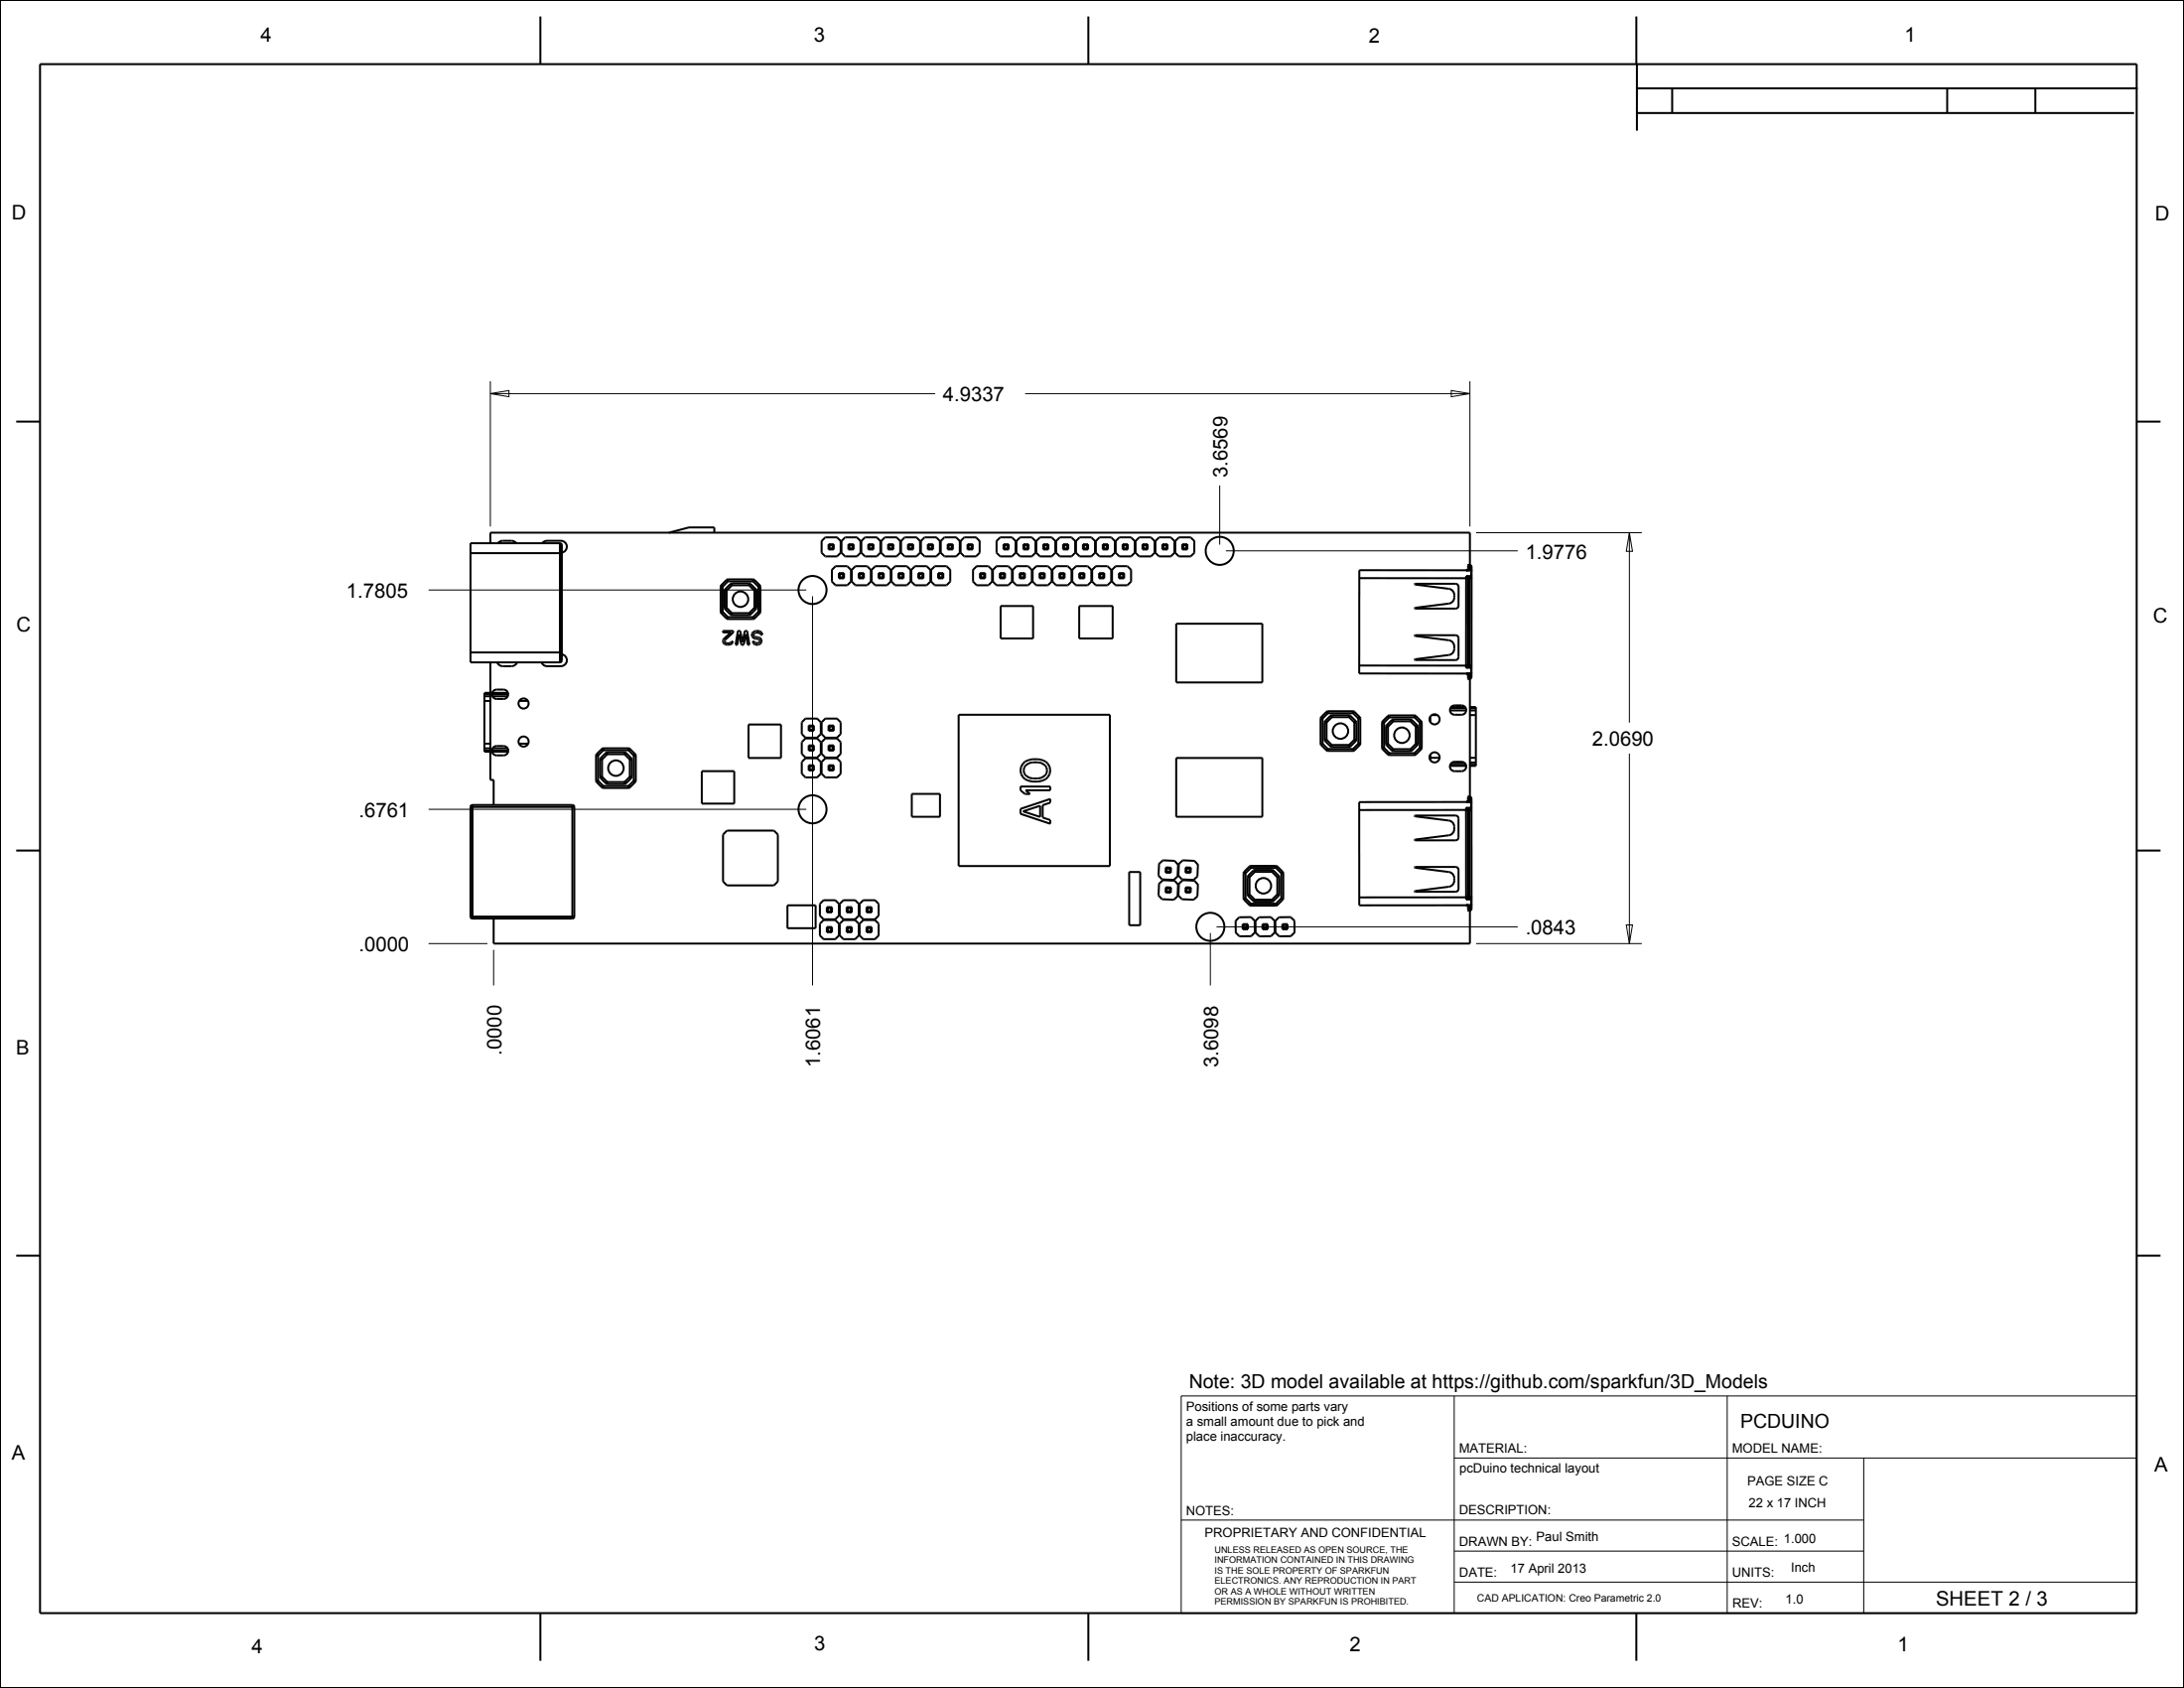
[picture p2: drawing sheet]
<svg xmlns="http://www.w3.org/2000/svg" width="559mm" height="432mm" viewBox="0 0 559 432" stroke-linecap="round" stroke-linejoin="round" font-family="sans-serif">
<g fill="none" stroke="#000" stroke-width=".51">
<path d="M0 0h558.8v431.8h-558.8zM10.2 16.4h536.5v396.2h-536.5zM138.3 4.2v12.2M278.5 4.2v12.2M418.7 4.2v12.2M418.8 16.3v17.1M418.8 28.9h127.2M418.8 22.6h128.1M427.8 22.6v6.3M498.2 22.6v6.3M520.8 22.6v6.3M4.1 107.8h6.1"/>
<path d="M546.7 107.8h6.1M125.5 139v-2.7h250.6v8.2M127.4 139l.5-.5 .7-.2 2.6 .1 .9 .6M138.7 139l.9-.6 3.9-.1a1.52 1.52 0 0 1 1.5 1.4 1.52 1.52 0 0 1-1.2 1.7M143.3 139l.4 .4v29.6l-.4 .4M143.3 139h-22.9v30.4h22.9M143.3 139v30.4M171.2 136.3l5.1-1.4h6.5v1.4M210.2 138.4l1-.9h3l.9 .9M210.2 138.4h.1M210.3 138.4v3M212 139.2v1.4"/>
<path d="M212 139.2l.3 .3M212 139.2h1.3M212.3 139.5v.8M212.3 139.5h.8M213.1 139.5v.8M213.3 139.2l-.2 .3M213.3 139.2v1.4M215.1 138.4v3M215.1 138.4h.1M215.3 138.4l1-.9h2.9l1 .9M215.3 138.4h.1M215.3 138.4v3"/>
<path d="M217.1 139.2v1.4M217.1 139.2l.2 .3M217.1 139.2h1.3M217.3 139.5v.8M217.3 139.5h.8M218.1 139.5v.8M218.4 139.2l-.3 .3M218.4 139.2v1.4M220.1 138.4v3M220.2 138.4h.1M220.4 138.4l1-.9h2.9l1 .9M220.4 138.4h.1"/>
<path d="M220.4 138.4v3M222.2 139.2v1.4M222.2 139.2l.2 .3M222.2 139.2h1.3M222.4 139.5v.8M222.4 139.5h.8M223.2 139.5v.8M223.5 139.2l-.3 .3M223.5 139.2v1.4M225.2 138.4v3M225.2 138.4h.1M225.5 138.4l.9-.9h3l.9 .9"/>
<path d="M225.5 138.4h.1M225.5 138.4v3M227.2 139.2v1.4M227.2 139.2l.3 .3M227.2 139.2h1.4M227.5 139.5v.8M227.5 139.5h.8M228.3 139.5v.8M228.6 139.2l-.3 .3M228.6 139.2v1.4M230.3 138.4v3M230.3 138.4h.1"/>
<path d="M230.5 138.4l1-.9h3l.9 .9M230.5 138.4h.1M230.6 138.4v3M232.3 139.2v1.4M232.3 139.2l.3 .3M232.3 139.2h1.3M232.6 139.5v.8M232.6 139.5h.8M233.4 139.5v.8M233.6 139.2l-.2 .3M233.6 139.2v1.4M235.4 138.4v3"/>
<path d="M235.4 138.4h.1M235.6 138.4l1-.9h3l.9 .9M235.6 138.4h.1M235.7 138.4v3M237.4 139.2v1.4M237.4 139.2l.3 .3M237.4 139.2h1.3M237.7 139.5v.8M237.7 139.5h.8M238.5 139.5v.8M238.7 139.2l-.2 .3M238.7 139.2v1.4"/>
<path d="M240.5 138.4v3M240.5 138.4h.1M240.7 138.4l1-.9h2.9l1 .9M240.7 138.4h.1M240.7 138.4v3M242.5 139.2v1.4M242.5 139.2l.2 .3M242.5 139.2h1.3M242.7 139.5v.8M242.7 139.5h.8M243.5 139.5v.8M243.8 139.2l-.3 .3"/>
<path d="M243.8 139.2v1.4M245.5 138.4v3M245.6 138.4h.1M245.8 138.4l1-.9h2.9l1 .9M245.8 138.4h.1M245.8 138.4v3M247.6 139.2v1.4M247.6 139.2l.2 .3M247.6 139.2h1.3M247.8 139.5v.8M247.8 139.5h.8M248.6 139.5v.8"/>
<path d="M248.9 139.2l-.3 .3M248.9 139.2v1.4M250.6 138.4v3M250.6 138.4h.1M256.8 139.2v1.4M256.8 139.2l.2 .3M256.8 139.2h1.3M257 139.5v.8M257 139.5h.8M257.8 139.5v.8M258.1 139.2l-.3 .3M258.1 139.2v1.4"/>
<path d="M259.8 138.4v3M259.9 138.4h.1M259.9 138.4l-1-.9h-3l-.9 .9v3l.9 .9h3l1-.9M261.8 139.2v1.4M261.8 139.2l.3 .3M261.8 139.2h1.4M262.1 139.5v.8M262.1 139.5h.8M262.9 139.5v.8M263.2 139.2l-.3 .3M263.2 139.2v1.4M264.9 138.4v3"/>
<path d="M264.9 138.4h.1M264.9 138.4l-.9-.9h-3l-.9 .9v3l.9 .9h3l.9-.9M266.9 139.2v1.4M266.9 139.2l.3 .3M266.9 139.2h1.3M267.2 139.5v.8M267.2 139.5h.8M268 139.5v.8M268.2 139.2l-.2 .3M268.2 139.2v1.4M270 138.4v3M270 138.4h.1"/>
<path d="M270 138.4l-1-.9h-2.9l-1 .9v3l1 .9h3l.9-.9M272 139.2v1.4M272 139.2h1.3M272 139.2l.3 .3M272.3 139.5v.8M272.3 139.5h.8M273.1 139.5v.8M273.3 139.2l-.2 .3M273.3 139.2v1.4M275.1 138.4v3M275.1 138.4h.1M275.1 138.4l-1-.9h-2.9l-1 .9v3l1 .9h3l.9-.9"/>
<path d="M277.1 139.2v1.4M277.1 139.2h1.3M277.1 139.2l.2 .3M277.3 139.5v.8M277.3 139.5h.8M278.1 139.5v.8M278.4 139.2l-.3 .3M278.4 139.2v1.4M280.1 138.4v3M280.2 138.4h.1M280.2 138.4l-1-.9h-3l-.9 .9v3l.9 .9h3l1-.9M282.2 139.2v1.4"/>
<path d="M282.2 139.2h1.3M282.2 139.2l.2 .3M282.4 139.5v.8M282.4 139.5h.8M283.2 139.5v.8M283.5 139.2l-.3 .3M283.5 139.2v1.4M285.2 138.4v3M285.3 138.4h.1M285.3 138.4l-1-.9h-3l-.9 .9v3l.9 .9h3l1-.9M287.2 139.2v1.4M287.2 139.2h1.4"/>
<path d="M287.2 139.2l.3 .3M287.5 139.5v.8M287.5 139.5h.8M288.3 139.5v.8M288.6 139.2l-.3 .3M288.6 139.2v1.4M290.3 138.4v3M290.3 138.4h.1M290.3 138.4l-.9-.9h-3l-.9 .9v3l.9 .9h3l.9-.9M292.3 139.2v1.4M292.3 139.2h1.3M292.3 139.2l.3 .3"/>
<path d="M292.6 139.5v.8M292.6 139.5h.8M293.4 139.5v.8M293.6 139.2l-.2 .3M293.6 139.2v1.4M295.4 138.4v3M295.4 138.4h.1M295.4 138.4l-1-.9h-2.9l-1 .9v3l1 .9h3l.9-.9M297.4 139.2v1.4M297.4 139.2h1.3M297.4 139.2l.3 .3M297.7 139.5v.8"/>
<path d="M297.7 139.5h.8M298.5 139.5v.8M298.7 139.2l-.2 .3M298.7 139.2v1.4M300.5 138.4v3M300.5 138.4h.1M300.5 138.4l-1-.9h-2.9l-1 .9v3l1 .9h3l.9-.9M302.5 139.2v1.4M302.5 139.2h1.3M302.5 139.2l.2 .3M302.7 139.5v.8M302.7 139.5h.8"/>
<path d="M303.5 139.5v.8M303.8 139.2l-.3 .3M303.8 139.2v1.4M305.5 138.4v3M305.6 138.4h.1M305.6 138.4l-1-.9h-3l-.9 .9v3l.9 .9h3l1-.9M120.4 141.5h23.3M184.4 156.5l.1 .4M184.4 150.1v6.4M184.4 156.5h.5M184.4 150.1h.5M184.5 149.7l-.1 .4"/>
<path d="M184.5 156.9l1.4 1.3M184.5 149.7l.4 .4M184.9 150.1v6.4M184.9 156.5l-.4 .4M184.9 156.5l1.3 1.4M185.4 155.5l.2 .3M185.4 151.1v4.4M185.4 155.5h.5M185.4 151.1h.5M185.6 150.7l-.2 .4M185.6 155.8l1.3 1.4M185.6 150.7l.3 .4"/>
<path d="M185.9 158.2l.3 .2M185.9 148.4l-1.4 1.3M185.9 148.4l.3 .3M185.9 155.5l-.3 .3M185.9 151.1v4.4M185.9 155.5l1.4 1.3M186.2 148.2l-.3 .2M186.2 148.7l-1.3 1.4M186.2 157.9l-.3 .3M186.2 148.2v.5M186.2 157.9v.5M186.2 158.4h6.5"/>
<path d="M186.2 157.9h6.5M186.2 148.7h6.5M186.2 148.2h6.5M186.9 157.2l.4 .1M186.9 149.4l-1.3 1.3M186.9 149.4l.4 .3M187.3 149.2l-.4 .2M187.3 149.7l-1.4 1.4M187.3 156.8l-.4 .4M187.3 149.2v.5M187.3 156.8v.5M187.3 157.3h4.4"/>
<path d="M187.3 156.8h4.4M187.3 149.7h4.4M187.3 149.2h4.4M191.7 149.2l.3 .2M191.7 149.2v.5M191.7 156.8v.5M191.7 156.8l.3 .4M191.7 149.7l1.3 1.4M192 157.2l-.3 .1M192 149.4l-.3 .3M192 149.4l1.4 1.3M192.7 148.2l.3 .2"/>
<path d="M192.7 148.2v.5M192.7 157.9v.5M192.7 157.9l.3 .3M192.7 148.7l1.3 1.4M193 151.1v4.4M193 155.5l-1.3 1.3M193 155.5l.4 .3M193 155.5h.5M193 151.1h.5M193 158.2l-.3 .2M193 148.4l-.3 .3M193 148.4l1.4 1.3"/>
<path d="M193.4 150.7l.1 .4M193.4 150.7l-.4 .4M193.4 155.8l-1.4 1.4M193.5 155.5l-.1 .3M193.5 151.1v4.4M194 150.1v6.4M194 156.5l-1.3 1.4M194 156.5l.4 .4M194 156.5h.5M194 150.1h.5M194.4 149.7l.1 .4M194.4 149.7l-.4 .4"/>
<path d="M194.4 156.9l-1.4 1.3M194.5 156.5l-.1 .4M194.5 150.1v6.4M210.2 141.4l1 .9h3l.9-.9M210.2 141.4h.1M212 140.6h1.3M212.3 140.3l-.3 .3M212.3 140.3h.8M212.9 148.8l.9 .9h3l.9-.9M212.9 145.8v3M212.9 145.8l.9-1h3l.9 1M212.9 148.8h.1"/>
<path d="M212.9 145.8h.1M212.9 145.7v.1M213.1 140.3l.2 .3M214.6 146.6v1.3M214.6 146.6l.3 .3M214.6 147.9h1.4M214.6 146.6h1.4M214.9 147.7l-.3 .2M214.9 146.9v.8M214.9 147.7h.8M214.9 146.9h.8M215.1 141.4h.1"/>
<path d="M215.3 141.4l1 .9h2.9l1-.9M215.3 141.4h.1M215.7 146.9v.8M215.7 147.7l.3 .2M216 146.6l-.3 .3M216 146.6v1.3M217.1 140.6h1.3M217.3 140.3l-.2 .3M217.3 140.3h.8M217.7 145.7v.1M217.7 148.8h.1M217.7 145.8h.1"/>
<path d="M217.7 145.8v3M217.9 148.8l1 .9h3l.9-.9M217.9 145.8l.1 3M217.9 145.8l1-1h3l.9 1M217.9 148.8h.1M217.9 145.8h.1M218 145.7l-.1 .1M218.1 140.3l.3 .3M219.7 146.6v1.3M219.7 146.6l.3 .3M219.7 147.9h1.3M219.7 146.6h1.3"/>
<path d="M220 147.7l-.3 .2M220 146.9v.8M220 147.7h.8M220 146.9h.8M220.2 141.4h.1M220.4 141.4l1 .9h2.9l1-.9M220.4 141.4h.1M220.8 146.9v.8M220.8 147.7l.2 .2M221 146.6l-.2 .3M221 146.6v1.3M222.2 140.6h1.3"/>
<path d="M222.4 140.3l-.2 .3M222.4 140.3h.8M222.8 145.7v.1M222.8 148.8h.1M222.8 145.8h.1M222.8 145.8v3M223 148.8l1 .9h2.9l1-.9M223 145.8v3M223 145.8l1-1h2.9l1 1M223 148.8h.1M223 145.8h.1M223 145.7v.1"/>
<path d="M223.2 140.3l.3 .3M224.8 146.6v1.3M224.8 146.6l.2 .3M224.8 147.9h1.3M224.8 146.6h1.3M225 147.7l-.2 .2M225 146.9v.8M225 147.7h.9M225 146.9h.9M225.2 141.4h.1M225.5 141.4l.9 .9h3l.9-.9M225.5 141.4h.1"/>
<path d="M225.9 146.9v.8M225.9 147.7l.2 .2M226.1 146.6l-.2 .3M226.1 146.6v1.3M227.2 140.6h1.4M227.5 140.3l-.3 .3M227.5 140.3h.8M227.9 145.7v.1M227.9 148.8h.1M227.9 145.8h.1M227.9 145.8v3M228.1 148.8l1 .9h2.9l1-.9"/>
<path d="M228.1 145.8v3M228.1 145.8l1-1h2.9l1 1M228.1 148.8h.1M228.1 145.8h.1M228.1 145.7v.1M228.3 140.3l.3 .3M229.9 146.6v1.3M229.9 146.6l.2 .3M229.9 147.9h1.3M229.9 146.6h1.3M230.1 147.7l-.2 .2M230.1 146.9v.8"/>
<path d="M230.1 147.7h.8M230.1 146.9h.8M230.3 141.4h.1M230.5 141.4l1 .9h3l.9-.9M230.5 141.4h.1M230.9 146.9v.8M230.9 147.7l.3 .2M231.2 146.6l-.3 .3M231.2 146.6v1.3M232.3 140.6h1.3M232.6 140.3l-.3 .3M232.6 140.3h.8"/>
<path d="M232.9 145.7l.1 .1M233 148.8h.1M233 145.8h.1M233 145.8l-.1 3M233.2 148.8l1 .9h2.9l.9-.9M233.2 145.8v3M233.2 145.8l1-1h2.9l.9 1M233.2 148.8h.1M233.2 145.8h.1M233.2 145.7v.1M233.4 140.3l.2 .3M235 146.6v1.3"/>
<path d="M235 146.6l.2 .3M235 147.9h1.3M235 146.6h1.3M235.2 147.7l-.2 .2M235.2 146.9v.8M235.2 147.7h.8M235.2 146.9h.8M235.4 141.4h.1M235.6 141.4l1 .9h3l.9-.9M235.6 141.4h.1M236 146.9v.8M236 147.7l.3 .2"/>
<path d="M236.3 146.6l-.3 .3M236.3 146.6v1.3M237.4 140.6h1.3M237.7 140.3l-.3 .3M237.7 140.3h.8M238 145.7v.1M238 148.8h.1M238 145.8h.1M238 145.8v3M238.3 148.8l.9 .9h3l.9-.9M238.3 145.8v3M238.3 145.8l.9-1h3l.9 1"/>
<path d="M238.3 148.8h.1M238.3 145.8h.1M238.3 145.7v.1M238.5 140.3l.2 .3M240 146.6v1.3M240 146.6l.3 .3M240 147.9h1.4M240 146.6h1.4M240.3 147.7l-.3 .2M240.3 146.9v.8M240.3 147.7h.8M240.3 146.9h.8"/>
<path d="M240.5 141.4h.1M240.7 141.4l1 .9h2.9l1-.9M240.7 141.4h.1M241.1 146.9v.8M241.1 147.7l.3 .2M241.4 146.6l-.3 .3M241.4 146.6v1.3M242.5 140.6h1.3M242.7 140.3l-.2 .3M242.7 140.3h.8M243.1 145.7v.1M243.1 148.8h.1"/>
<path d="M243.1 145.8h.1M243.1 145.8v3M243.5 140.3l.3 .3M245.6 141.4h.1M245.8 141.4l1 .9h2.9l1-.9M245.8 141.4h.1M247.6 140.6h1.3M247.8 140.3l-.2 .3M247.8 140.3h.8M248.6 140.3l.3 .3M249 148.8l.9 .9h3l.9-.9M249 145.8v3"/>
<path d="M249 145.8l.9-1h3l.9 1M249 148.8h.1M249 145.8h.1M249 145.7v.1M250.6 141.4h.1M250.7 146.6v1.3M250.7 146.6l.3 .3M250.7 147.9h1.4M250.7 146.6h1.4M251 147.7l-.3 .2M251 146.9v.8M251 147.7h.8"/>
<path d="M251 146.9h.8M251.8 146.9v.8M251.8 147.7l.3 .2M252.1 146.6l-.3 .3M252.1 146.6v1.3M253.8 145.7v.1M253.8 148.8h.1M253.8 145.8h.1M253.8 145.8v3M254 148.8l1 .9h3l.9-.9M254 145.8l.1 3M254 145.8l1-1h3l.9 1"/>
<path d="M254 148.8h.1M254 145.8h.1M254.1 145.7l-.1 .1M255.8 146.6v1.3M255.8 146.6l.3 .3M255.8 147.9h1.3M255.8 146.6h1.3M256 155h8.3v8.3h-8.3zM256.1 147.7l-.3 .2M256.1 146.9v.8M256.1 147.7h.8M256.1 146.9h.8"/>
<path d="M256.8 140.6h1.3M256.9 146.9v.8M256.9 147.7l.2 .2M257 140.3l-.2 .3M257 140.3h.8M257.1 146.6l-.2 .3M257.1 146.6v1.3M257.8 140.3l.3 .3M258.9 145.7v.1M258.9 148.8h.1M258.9 145.8h.1M258.9 145.8v3"/>
<path d="M259.1 148.8l1 .9h3l.9-.9M259.1 145.8l.1 3M259.1 145.8l1-1h3l.9 1M259.1 148.8h.1M259.1 145.8h.1M259.2 145.7l-.1 .1M259.9 141.4h.1M260.9 146.6v1.3M260.9 146.6l.3 .3M260.9 147.9h1.3M260.9 146.6h1.3M261.2 147.7l-.3 .2"/>
<path d="M261.2 146.9v.8M261.2 147.7h.8M261.2 146.9h.8M261.8 140.6h1.4M262 146.9v.8M262 147.7l.2 .2M262.1 140.3l-.3 .3M262.1 140.3h.8M262.2 146.6l-.2 .3M262.2 146.6v1.3M262.9 140.3l.3 .3M264 145.7v.1"/>
<path d="M264 148.8h.1M264 145.8h.1M264 145.8v3M264.2 145.8v3M264.2 148.8l1 .9h2.9l1-.9M264.2 145.8l1-1h2.9l1 1M264.2 148.8h.1M264.2 145.8h.1M264.2 145.7v.1M264.9 141.4h.1M266 146.6v1.3M266 147.9h1.3"/>
<path d="M266 146.6h1.3M266 146.6l.2 .3M266.2 147.7l-.2 .2M266.2 146.9v.8M266.2 147.7h.8M266.2 146.9h.8M266.9 140.6h1.3M267 146.9v.8M267 147.7l.3 .2M267.2 140.3l-.3 .3M267.2 140.3h.8M267.3 146.6l-.3 .3"/>
<path d="M267.3 146.6v1.3M268 140.3l.2 .3M269 145.7l.1 .1M269.1 148.8h.1M269.1 145.8h.1M269.1 145.8l-.1 3M269.3 148.8l1 .9h2.9l1-.9M269.3 145.8v3M269.3 145.8l1-1h2.9l1 1M269.3 148.8h.1M269.3 145.8h.1M269.3 145.7v.1"/>
<path d="M270 141.4h.1M271.1 146.6v1.3M271.1 147.9h1.3M271.1 146.6h1.3M271.1 146.6l.2 .3M271.3 147.7l-.2 .2M271.3 146.9v.8M271.3 147.7h.8M271.3 146.9h.8M272 140.6h1.3M272.1 146.9v.8M272.1 147.7l.3 .2"/>
<path d="M272.3 140.3l-.3 .3M272.3 140.3h.8M272.4 146.6l-.3 .3M272.4 146.6v1.3M273.1 140.3l.2 .3M274.1 145.7l.1 .1M274.1 148.8h.1M274.1 145.8h.1M274.2 145.8l-.1 3M274.4 148.8l.9 .9h3l.9-.9M274.4 145.8v3M274.4 145.8l.9-1h3l.9 1"/>
<path d="M274.4 148.8h.1M274.4 145.8h.1M274.4 145.7v.1M275.1 141.4h.1M276.1 155h8.6v8.3h-8.6zM276.1 146.6v1.3M276.1 147.9h1.4M276.1 146.6h1.4M276.1 146.6l.3 .3M276.4 147.7l-.3 .2M276.4 146.9v.8M276.4 147.7h.8"/>
<path d="M276.4 146.9h.8M277.1 140.6h1.3M277.2 146.9v.8M277.2 147.7l.3 .2M277.3 140.3l-.2 .3M277.3 140.3h.8M277.5 146.6l-.3 .3M277.5 146.6v1.3M278.1 140.3l.3 .3M279.2 145.7v.1M279.2 148.8h.1M279.2 145.8h.1"/>
<path d="M279.2 145.8v3M279.4 148.8l1 .9h3l.9-.9M279.4 145.8l.1 3M279.4 145.8l1-1h3l.9 1M279.4 148.8h.1M279.4 145.8h.1M279.5 145.7l-.1 .1M280.2 141.4h.1M281.2 146.6v1.3M281.2 147.9h1.3M281.2 146.6h1.3M281.2 146.6l.3 .3"/>
<path d="M281.5 147.7l-.3 .2M281.5 146.9v.8M281.5 147.7h.8M281.5 146.9h.8M282.2 140.6h1.3M282.3 146.9v.8M282.3 147.7l.2 .2M282.4 140.3l-.2 .3M282.4 140.3h.8M282.5 146.6l-.2 .3M282.5 146.6v1.3M283.2 140.3l.3 .3"/>
<path d="M284.3 145.7v.1M284.3 148.8h.1M284.3 145.8h.1M284.3 145.8v3M284.5 148.8l1 .9h3l.9-.9M284.5 145.8l.1 3M284.5 145.8l1-1h3l.9 1M284.5 148.8h.1M284.5 145.8h.1M284.6 145.7l-.1 .1M285.3 141.4h.1M286.3 146.6v1.3"/>
<path d="M286.3 147.9h1.3M286.3 146.6h1.3M286.3 146.6l.3 .3M286.6 147.7l-.3 .2M286.6 146.9v.8M286.6 147.7h.8M286.6 146.9h.8M287.2 140.6h1.4M287.4 146.9v.8M287.4 147.7l.2 .2M287.5 140.3l-.3 .3M287.5 140.3h.8"/>
<path d="M287.6 146.6l-.2 .3M287.6 146.6v1.3M288.3 140.3l.3 .3M289.4 145.7v.1M289.4 148.8h.1M289.4 145.8h.1M289.4 145.8v3M290.3 141.4h.1M292.3 140.6h1.3M292.6 140.3l-.3 .3M292.6 140.3h.8M293.4 140.3l.2 .3"/>
<path d="M295.4 141.4h.1M297.4 140.6h1.3M297.7 140.3l-.3 .3M297.7 140.3h.8M298.5 140.3l.2 .3M300.5 141.4h.1M300.9 159.6h22.1v15h-22.1zM302.5 140.6h1.3M302.7 140.3l-.2 .3M302.7 140.3h.8M303.5 140.3l.3 .3M305.6 141.4h.1"/>
<path d="M347.8 147.9h27.6M362 149.4h10.8l.4 .7v4.8a.76 .76 0 0 1-.8 .8l-10.4-.1 8.7-1.2a1.97 1.97 0 0 0 1.4-1.9 1.97 1.97 0 0 0-1.4-1.9l-8.6-1.1zM375.1 147.4l.5 .2M375.1 147.4h1.4M375.1 147.4l.3 .5M375.1 147.4v23.4M375.1 146l1.4 .1M375.1 145.9h-27.3v26.4h27.3M375.1 145.9v.1M375.4 147.9l.2 .4M375.6 148.3v.1M375.6 148.4h.1"/>
<path d="M375.6 148.4v21.4M375.6 145.4l-.2 .4-.3 .1M375.6 145.2h.9M375.6 144.6h.4M375.6 144.6v.8M375.6 147.6l-.2 .3M375.6 147.6l.5 .3M375.7 145.8l-.6 .2M375.7 148.4v21.4M376 147.9v.1M376 144.6h.1M376 148l-.3 .4"/>
<path d="M376 148v22.1M376 144.5l.4 .2 .1 .3M376 144.5l-.4 .1M376 144.5v.1M376.1 147.9l-.5 .5M376.1 147.9h.1M376.1 147.9l-.2 .1-.3 .4M376.1 147.9l.1 .1M376.1 147.9h.3M376.1 145.3l-.5 .1M376.1 145.3l-.4 .5M376.1 144.6l.3 .4"/>
<path d="M376.1 144.6v.7M376.2 148h-.2M376.2 144.5l-.1 .1M376.4 147.9l.1 .1h-.3M376.4 145h.1M376.4 145v2.9M376.5 145v28.2M120.4 166.9h23.3M123.9 179.3h1.6M123.9 178.1h1.6M123.9 177.5h1.6M125.5 177.2h-1.6v15.1h1.6"/>
<path d="M125.5 169.4v30.1h.8v6.4M125.9 177.5h4.1M125.9 177.2h4.1M126 178.1h3.9M127.2 169.4l.7 .8 .7 .2h2.7l.6-.4 .4-.6M132.8 179.3h2.3M143.7 167.4a1.52 1.52 0 0 1 1.3 1.6 1.52 1.52 0 0 1-1.5 1.4h-3.9l-.6-.4-.4-.6M185 161.4h2.6v.4l-2.2 2.2a1 1 0 0 0 1.8 .1h.3a1.37 1.37 0 0 1-1.3 .9 1.37 1.37 0 0 1-1.2-1l.2-.6 1.8-1.6h-2zM188.8 161.4h.6l.6 2.9 .6-2.9h.6l.6 3.5h-.5l-.4-2.7-.6 2.7h-.6l-.6-2.7-.4 2.7h-.5zM192.8 161.6l.3-.1a1.36 1.36 0 0 1 2 .9h-.5v-.2a1.04 1.04 0 0 0-1.8 .3 1.24 1.24 0 0 0 1.4 .6 1 1 0 0 1 .6 1.2 1 1 0 0 1-1.3 .6 1.07 1.07 0 0 1-.9-.8l1.3 .4a.53 .53 0 0 0 .5-.5 .53 .53 0 0 0-.5-.6 1.07 1.07 0 0 1-1.3-.4 1.07 1.07 0 0 1 .2-1.4zM347.8 170.2l27.6 .1M362 162.5l10.8 .1 .4 .7v4.8a.76 .76 0 0 1-.8 .7l-10.4-.1 8.7-1.1a1.97 1.97 0 0 0 1.4-1.9 1.97 1.97 0 0 0-1.4-1.9l-8.6-1.1z"/>
<path d="M375.1 172.3l.4 .1 .1 .4M375.1 172.2l.5 .1M375.1 172.2v.1M375.4 170.3l-.3 .5M375.4 170.3l.2 .3M375.6 169.8l-.2 .5M375.6 173.6l.4 .1M375.6 173.6h.4M375.6 173h.9M375.6 172.8l.5 .1M375.6 172.8v.8M375.6 169.8h.1"/>
<path d="M375.6 169.8l.1 .2 .4 .3M375.6 169.8l.4 .5M375.6 172.3l.5 .6M375.6 170.6l-.5 .2M375.7 169.8l.3 .3M376 173.6v.1M376 170.1l.2 .1M376 170.1v.1M376 170.3h.1M376.1 173.7v30.1M376.1 173.5l-.1 .1M376.1 173.5v.1"/>
<path d="M376.1 172.9v.6M376.1 170.3l-.5 .3M376.1 170.3h.3M376.1 170.3h.1M376.2 170.2h.3l-.1 .1M376.2 170.2l-.1 .1M376.4 173.2l-.3 .3M376.4 173.2h.1M376.4 170.3v2.9M376.5 173.2l-.1 .3-.4 .2M376.5 172.1l-1.4 .1M376.5 170.8h-1.4"/>
<path d="M123.9 192h1.6M123.9 191.4h1.6M123.9 190.2h1.6M125.9 192h4.1M125.9 192.3h4.1M126 191.4h3.9M132.8 190.2h2.3M152.5 199.7l.2 .4M152.5 193.3v6.4M152.5 199.7h.5M152.5 193.3h.5M152.7 192.9l-.2 .4"/>
<path d="M152.7 192.9l.3 .4M153 193.3v6.4M153 199.7l1.4 1.4M153 199.7l-.3 .4M153.5 198.7l.2 .4M153.5 194.3v4.4M153.5 198.7h.5M153.5 194.3h.5M153.7 193.9l-.2 .4M153.7 199.1l1.3 1.3M153.7 193.9l.3 .4M154 191.6l-1.3 1.3"/>
<path d="M154 191.6l.4 .3M154 194.3v4.4M154 198.7l1.4 1.3M154 198.7l-.3 .4M154.4 191.4l-.4 .2M154.4 191.4v.5M154.4 191.9l-1.4 1.4M154.4 191.9h6.4M154.4 191.4h6.4M155 192.6l.4 .3M155 192.6l-1.3 1.3M155.4 192.4l-.4 .2"/>
<path d="M155.4 192.4v.5M155.4 192.9l-1.4 1.4M155.4 192.9h4.4M155.4 192.4h4.4M159.8 192.4l.4 .2M159.8 192.4v.5M159.8 192.9l1.3 1.4M160.2 192.6l1.3 1.3M160.2 192.6l-.4 .3M160.8 191.4l.4 .2M160.8 191.4v.5M160.8 191.9l1.4 1.4"/>
<path d="M161.1 194.3v4.4M161.1 198.7l.4 .4M161.1 198.7l-1.3 1.3M161.1 198.7h.6M161.1 194.3h.6M161.2 191.6l1.3 1.3M161.2 191.6l-.4 .3M161.5 193.9l.2 .4M161.5 193.9l-.4 .4M161.5 199.1l-1.3 1.3M161.7 198.7l-.2 .4M161.7 194.3v4.4"/>
<path d="M162.2 193.3v6.4M162.2 199.7l.3 .4M162.2 199.7l-1.4 1.4M162.2 199.7h.5M162.2 193.3h.5M162.5 192.9l.2 .4M162.5 192.9l-.3 .4M162.7 199.7l-.2 .4M162.7 193.3v6.4M179.6 197.3h8.3v8.3h-8.3zM191.5 185.3h8.3v8.6h-8.3zM206.1 188.9h3"/>
<path d="M206.1 194h3M206.1 183.9h3M206.1 188.9l-1 1v2.9l1 1h3l.9-1v-3l-.9-.9M206.1 194l-1 1v2.9l1 1h3l.9-1v-3l-.9-.9M206.1 183.8l-1 1v3l1 .9h3l.9-.9v-3l-.9-1M206.1 183.8h.1M206.1 188.9h.1M206.1 194h.1M206.9 185.6v1.3M206.9 190.7v1.3M206.9 195.8v1.3M206.9 195.8l.3 .2"/>
<path d="M206.9 190.7l.3 .2M206.9 185.6l.3 .3M206.9 197.1h1.3M206.9 195.8h1.3M206.9 192h1.3M206.9 190.7h1.3M206.9 186.9h1.3M206.9 185.6h1.3M207.2 185.9v.8M207.2 190.9v.8M207.2 196v.8M207.2 186.7l-.3 .2"/>
<path d="M207.2 191.7l-.3 .3M207.2 196.8l-.3 .3M207.2 196.8h.8M207.2 196h.8M207.2 191.7h.8M207.2 190.9h.8M207.2 186.7h.8M207.2 185.9h.8M208 185.9v.8M208 190.9v.8M208 196v.8M208 196.8l.2 .3"/>
<path d="M208 191.7l.2 .3M208 186.7l.2 .2M208.2 185.6v1.3M208.2 190.7v1.3M208.2 195.8v1.3M208.2 185.6l-.2 .3M208.2 190.7l-.2 .2M208.2 195.8l-.2 .2M209.1 183.8h.1M209.1 188.9h.1M209.1 194h.1M211.1 188.9h3.1"/>
<path d="M211.1 194h3.1M211.1 183.9h3.1M211.2 188.9l-1 1v2.9l1 1h3l.9-1v-3l-.9-.9M211.2 194l-1 1v2.9l1 1h3l.9-1v-3l-.9-.9M211.2 183.8l-1 1v3l1 .9h3l.9-.9v-3l-.9-1M211.2 183.8h.1M211.2 188.9h.1M211.2 194h.1M212 185.6v1.3M212 190.7v1.3M212 195.8v1.3M212 195.8l.3 .2"/>
<path d="M212 190.7l.3 .2M212 185.6l.3 .3M212 197.1h1.3M212 195.8h1.3M212 192h1.3M212 190.7h1.3M212 186.9h1.3M212 185.6h1.3M212.3 185.9v.8M212.3 190.9v.8M212.3 196v.8M212.3 186.7l-.3 .2"/>
<path d="M212.3 191.7l-.3 .3M212.3 196.8l-.3 .3M212.3 196.8h.8M212.3 196h.8M212.3 191.7h.8M212.3 190.9h.8M212.3 186.7h.8M212.3 185.9h.8M213.1 185.9v.8M213.1 190.9v.8M213.1 196v.8M213.1 196.8l.2 .3"/>
<path d="M213.1 191.7l.2 .3M213.1 186.7l.2 .2M213.3 185.6v1.3M213.3 190.7v1.3M213.3 195.8v1.3M213.3 185.6l-.2 .3M213.3 190.7l-.2 .2M213.3 195.8l-.2 .2M214.2 183.8h.1M214.2 188.9h.1M214.2 194h.1M245.3 182.8h38.7v38.7h-38.7z"/>
<path d="M261.8 195.3a4.9 4.9 0 0 1 6.3 0 2.86 2.86 0 0 1 .2 3.1 2.86 2.86 0 0 1-2.7 1.5 3.9 3.9 0 0 1-4.3-1.9l-.2-.9 .2-1zM262.4 195.8a4.2 4.2 0 0 1 5 0 2.06 2.06 0 0 1 .2 2.3 2.06 2.06 0 0 1-2.1 1 2.76 2.76 0 0 1-3.6-2l.2-.8zM300.9 193.9h22.1v15h-22.1zM337.9 190.2l.1 .4M337.9 190.2h.5M337.9 183.8h.5M337.9 183.8v6.4M338 183.4l-.1 .4M338 190.6l1.4 1.3M338 183.4l.4 .4M338.4 190.2l-.4 .4M338.4 190.2l1.4 1.4"/>
<path d="M338.4 183.8v6.4M338.9 189.2l.2 .4M338.9 189.2h.5M338.9 184.8h.5M338.9 184.8v4.4M339.1 184.5l-.2 .3M339.1 189.6l1.3 1.3M339.1 184.5l.3 .3M339.4 191.9l.4 .2M339.4 182.1l-1.4 1.3M339.4 182.1l.4 .3M339.4 189.2l-.3 .4"/>
<path d="M339.4 189.2l1.4 1.4M339.4 184.8v4.4M339.8 181.9l-.4 .2M339.8 192.1h6.4M339.8 191.6h6.4M339.8 182.4h6.4M339.8 181.9h6.4M339.8 182.4l-1.4 1.4M339.8 191.6l-.4 .3M339.8 181.9v.5M339.8 191.6v.5M340.4 190.9l.4 .2"/>
<path d="M340.4 183.1l-1.3 1.4M340.4 183.1l.4 .4M340.8 183l-.4 .1M340.8 191.1h4.4M340.8 190.6h4.4M340.8 183.5h4.4M340.8 183h4.4M340.8 183.5l-1.4 1.3M340.8 190.6l-.4 .3M340.8 183v.5M340.8 190.6v.5M345.2 183l.3 .1"/>
<path d="M345.2 190.6l.3 .3M345.2 183.5l1.3 1.3M345.2 183v.5M345.2 190.6v.5M345.5 190.9l-.3 .2M345.5 183.1l-.3 .4M345.5 183.1l1.4 1.4M346.2 181.9l.3 .2M346.2 191.6l.3 .3M346.2 182.4l1.3 1.4M346.2 181.9v.5M346.2 191.6v.5"/>
<path d="M346.5 189.2h.5M346.5 184.8h.5M346.5 189.2l-1.3 1.4M346.5 189.2l.4 .4M346.5 184.8v4.4M346.5 191.9l-.3 .2M346.5 182.1l-.3 .3M346.5 182.1l1.4 1.3M346.9 184.5l.1 .3M346.9 184.5l-.4 .3M346.9 189.6l-1.4 1.3M347 189.2l-.1 .4"/>
<path d="M347 184.8v4.4M347.5 190.2h.6M347.5 183.8h.6M347.5 190.2l-1.3 1.4M347.5 190.2l.4 .4M347.5 183.8v6.4M347.9 183.4l.2 .4M347.9 183.4l-.4 .4M347.9 190.6l-1.4 1.3M348.1 190.2l-.2 .4M348.1 183.8v6.4M353.6 191.3l.2 .4"/>
<path d="M353.6 191.3h.5M353.6 184.9h.5M353.6 184.9v6.4M353.8 184.5l-.2 .4M353.8 191.7l1.3 1.3M353.8 184.5l.3 .4M354.1 191.3l1.4 1.4M354.1 191.3l-.3 .4M354.1 184.9v6.4M354.6 190.3l.2 .3M354.6 190.3h.5M354.6 185.9h.5"/>
<path d="M354.6 185.9v4.4M354.8 185.5l-.2 .4M354.8 190.6l1.3 1.4M354.8 185.5l.3 .4M355.1 193l.4 .2M355.1 183.2l-1.3 1.3M355.1 183.2l.4 .3M355.1 190.3l1.4 1.3M355.1 190.3l-.3 .3M355.1 185.9v4.4M355.5 183l-.4 .2M355.5 193.2h6.4"/>
<path d="M355.5 192.7h6.4M355.5 183.5h6.4M355.5 183h6.4M355.5 183.5l-1.4 1.4M355.5 192.7l-.4 .3M355.5 183v.5M355.5 192.7v.5M356.1 192l.4 .1M356.1 184.2l-1.3 1.3M356.1 184.2l.4 .3M356.5 184l-.4 .2M356.5 192.1h4.4"/>
<path d="M356.5 191.6h4.4M356.5 184.5h4.4M356.5 184h4.4M356.5 184.5l-1.4 1.4M356.5 191.6l-.4 .4M356.5 184v.5M356.5 191.6v.5M360.9 184l.4 .2M360.9 191.6l.4 .4M360.9 184.5l1.3 1.4M360.9 184v.5M360.9 191.6v.5"/>
<path d="M361.3 192l-.4 .1M361.3 184.2l-.4 .3M361.3 184.2l1.3 1.3M361.9 183l.4 .2M361.9 192.7l.4 .3M361.9 183.5l1.4 1.4M361.9 183v.5M361.9 192.7v.5M362.2 190.3h.6M362.2 185.9h.6M362.2 190.3l-1.3 1.3M362.2 190.3l.4 .3"/>
<path d="M362.2 185.9v4.4M362.3 193l-.4 .2M362.3 183.2l-.4 .3M362.3 183.2l1.3 1.3M362.6 185.5l.2 .4M362.6 185.5l-.4 .4M362.6 190.6l-1.3 1.4M362.8 190.3l-.2 .3M362.8 185.9v4.4M363.3 191.3h.5M363.3 184.9h.5M363.3 191.3l-1.4 1.4"/>
<path d="M363.3 191.3l.3 .4M363.3 184.9v6.4M363.6 184.5l.2 .4M363.6 184.5l-.3 .4M363.6 191.7l-1.3 1.3M363.8 191.3l-.2 .4M363.8 184.9v6.4M366 193.9h2.3M366 183.3v1.4M366 193v1.4M366.3 182.9h1.5M371 195.9h4.1"/>
<path d="M371 181.7h4.1M371.1 195.6h4M371.1 181.2h3.9M371.3 180.9h3.6M371.5 195.1l.7-.2h1.8a1.2 1.2 0 0 1 1.2 1.2 1.2 1.2 0 0 1-1.2 1.2h-1.8a1.2 1.2 0 0 1-1.2-.9 1.2 1.2 0 0 1 .5-1.3zM371.5 180.7a4.1 4.1 0 0 1 2.8-.2 1.2 1.2 0 0 1 .8 1.3 1.2 1.2 0 0 1-1.1 1h-1.8a1.2 1.2 0 0 1-1.2-.8 1.2 1.2 0 0 1 .5-1.3zM371.6 195.1h3M376.1 180.9h1.5v15h-1.5M376.1 195.6h1.5M376.1 195.1h1.5M376.1 193.9h1.5M376.1 182.9h1.5"/>
<path d="M376.1 181.7h1.5M376.1 181.2h1.5M4.1 217.6h6.1M120.4 206.4v28.1M120.4 206.4h26.5M120.9 205.9l-.5 .3v.2M120.9 205.9v29.1M120.9 205.9h25.5M146.4 205.9l.3 .1 .2 .4M146.4 205.9v29.1M146.9 206.4v28.1M152.7 200.1l1.3 1.3"/>
<path d="M154 201.4l.4 .2M154.4 201.1v.5M154.4 201.1l-.4 .3M154.4 201.6h6.4M154.4 201.1h6.4M155 200.4l.4 .2M155.4 200v.6M155.4 200l-.4 .4M155.4 200.6h4.4M155.4 200h4.4M159.8 200v.6M159.8 200l.4 .4"/>
<path d="M160.2 200.4l-.4 .2M160.8 201.1v.5M160.8 201.1l.4 .3M161.2 201.4l-.4 .2M162.5 200.1l-1.3 1.3M185 213.5l1-1h12l1 1v12l-1 1h-12l-1-1zM233.3 203.1h7.2v5.8h-7.2zM261.1 201.2h7.6v1h-6.3l1.1 .9h-1.3l-1.1-.9zM261.1 206.9l7.6-2.5v.9l-1.9 .7v3.1l1.9 .7v.9l-7.6-2.5zM261.8 207.6l4.3-1.5v2.9zM362 208.6h10.4a.76 .76 0 0 1 .8 .8v4.8l-.4 .7h-10.8l8.7-1.2a1.97 1.97 0 0 0 1.4-1.9 1.97 1.97 0 0 0-1.4-1.9l-8.6-1.1zM375.1 205.2h-27.3v26.4h27.3"/>
<path d="M375.1 205.2h.1M375.1 205.2l1.4 .1M375.1 206.6l.5 .3M375.1 206.6l1.4 .1M375.1 206.6l.3 .6M375.1 206.6v23.5M375.4 207.2l.2 .5M375.4 207.2h-27.6M375.6 203.9v.7M375.6 204.6l-.1 .4-.4 .2M375.6 207.7v21.3M375.6 205.1l-.5 .1"/>
<path d="M375.6 206.9l-.2 .3M375.6 206.9l.5 .3M375.7 207.7h-.1M375.7 207.7v21.3M376 203.9h.1M376 203.9h-.4M376 207.2v.1M376 203.8l.3 .1 .2 .4M376 203.8l-.4 .1M376 203.8v.1M376 207.3l-.3 .4M376 207.3v22.1"/>
<path d="M376 207.2l-.4 .5M376.1 203.9l.3 .4M376.1 203.9v.7M376.1 204.6h-.5M376.1 204.6l-.5 .5M376.1 207.2h-.1M376.1 207.2l-.4 .2-.1 .3M376.1 207.2v.1M376.1 207.2h.1M376.1 203.8v.1M376.1 207.3h-.1M376.4 204.3v2.9"/>
<path d="M376.4 207.2l.1 .1h-.4M376.4 207.2h-.3M376.5 204.3h-.1M376.5 204.3v28.1M376.5 204.5h-.9M546.7 217.6h6.1M120.4 234.5l.2 .4 .3 .1M120.4 234.5h26.5M120.9 235h25.5M146.9 234.5l-.2 .4-.3 .1M201.5 231.6h7.2v5.8h-7.2zM210.7 235.4h3"/>
<path d="M210.7 230.3h3M210.7 235.1h3M210.7 235.4l-.9 .9v3l.9 .9M210.7 230.3l-.9 1v2.9l.9 1M210.7 230.3h.1M210.7 235.2h.1M210.7 235.4h.1M211.6 237.1l.2 .3M211.6 232.1l.2 .2M211.6 238.5h1.3M211.6 237.1h1.3M211.6 233.4h1.3"/>
<path d="M211.6 232.1v1.3M211.6 237.1v1.4M211.6 232.1h1.3M211.8 238.2h.8M211.8 237.4h.8M211.8 232.3v.8M211.8 237.4v.8M211.8 233.1h.8M211.8 232.3h.8M211.8 233.1l-.2 .3M211.8 238.2l-.2 .3M212.6 238.2l.3 .3"/>
<path d="M212.6 233.1l.3 .3M212.6 232.3v.8M212.6 237.4v.8M212.9 232.1v1.3M212.9 237.1v1.4M212.9 232.1l-.3 .2M212.9 237.1l-.3 .3M213.7 235.4l1 .9-.1 3-.9 .9M213.7 230.3l1 1-.1 2.9-.9 1M213.7 230.3h.1M213.7 235.2h.1M213.7 235.4h.1"/>
<path d="M215.8 235.4h3M215.8 235.1h3M215.8 230.3h3M215.8 235.4l-.9 .9v3l.9 .9M215.8 230.3l-.9 1v2.9l.9 1M215.8 230.3h.1M215.8 235.2h.1M215.8 235.4h.1M216.6 237.1l.3 .3M216.6 238.5h1.4M216.6 237.1h1.4M216.6 233.4h1.4"/>
<path d="M216.6 232.1l.3 .2M216.6 232.1h1.4M216.6 232.1v1.3M216.6 237.1v1.4M216.9 238.2h.8M216.9 237.4h.8M216.9 233.1h.8M216.9 232.3h.8M216.9 232.3v.8M216.9 237.4v.8M216.9 233.1l-.3 .3M216.9 238.2l-.3 .3"/>
<path d="M217.7 238.2l.3 .3M217.7 233.1l.3 .3M217.7 232.3v.8M217.7 237.4v.8M218 232.1v1.3M218 237.1v1.4M218 232.1l-.3 .2M218 237.1l-.3 .3M218.8 235.4l.9 .9v3l-.9 .9M218.8 230.3l.9 1v2.9l-.9 1M218.8 230.3h.1M218.8 235.2h.1"/>
<path d="M218.8 235.4h.1M220.8 235.4h3.1M220.8 230.3h3.1M220.8 235.1h3.1M220.9 235.4l-1 .9v3l1 .9M220.9 230.3l-1 1v2.9l1 1M220.9 230.3h.1M220.9 235.2h.1M220.9 235.4h.1M221.7 238.5h1.3M221.7 237.1h1.3M221.7 233.4h1.3"/>
<path d="M221.7 237.1l.3 .3M221.7 232.1l.3 .2M221.7 232.1h1.3M221.7 232.1v1.3M221.7 237.1v1.4M222 238.2h.8M222 237.4h.8M222 233.1h.8M222 232.3h.8M222 232.3v.8M222 237.4v.8M222 233.1l-.3 .3"/>
<path d="M222 238.2l-.3 .3M222.8 238.2l.2 .3M222.8 233.1l.2 .3M222.8 232.3v.8M222.8 237.4v.8M223 232.1v1.3M223 237.1v1.4M223 232.1l-.2 .2M223 237.1l-.2 .3M223.9 235.4l.9 .9v3l-.9 .9M223.9 230.3l.9 1v2.9l-.9 1M223.9 230.3h.1"/>
<path d="M223.9 235.2h.1M223.9 235.4h.1M288.9 223.1h2.8v13.6h-2.8zM296.4 229l.9 1 3 .2 1-.9M296.4 224l.9 .9 3 .2 1-.9M296.4 229h.1M296.4 224h.1M296.6 226.1l.9-.9 3 .1 .9 1M296.6 221l1-.9 2.9 .1 .9 1M296.6 226.1h.1M296.6 221h.1M296.6 226l-.2 3.1"/>
<path d="M296.6 220.9l-.2 3.1M298.2 228.3l1.4 .1M298.2 223.2l1.4 .1M298.3 227h1.3M298.3 221.9l1.3 .1M298.3 227l.2 .2M298.3 221.9l.2 .3M298.3 221.9l-.1 1.3M298.3 227l-.1 1.3M298.5 228l.8 .1M298.5 223h.8M298.5 223l-.3 .2"/>
<path d="M298.5 228l-.3 .3M298.5 227.2l.8 .1M298.5 222.2h.8M298.5 222.2v.8M298.5 227.2v.8M299.3 228.1l.3 .3M299.3 223l.3 .3M299.3 222.2v.8M299.3 227.3v.8M299.6 222v1.3M299.6 227v1.4M299.6 222l-.3 .2"/>
<path d="M299.6 227l-.3 .3M301.3 229.3h.1M301.3 224.2h.1M301.4 226.2l-.1 3.1M301.4 221.2l-.1 3M301.4 226.3h.1M301.4 221.2h.1M301.5 229l.9 1 2.9 .2 1.1-.9M301.5 224l.9 .9 2.9 .2 1.1-.9M301.5 229h.1M301.5 224h.1M301.6 221l1.1-.9 2.9 .1 .9 1"/>
<path d="M301.6 226.1l1-.9 3 .1 .9 1M301.6 226.1h.1M301.6 221h.1M301.7 220.9l-.2 3.1M301.7 226l-.2 3.1M303.3 228.3l1.3 .1M303.3 223.2l1.3 .1M303.4 227h1.3M303.4 221.9l1.3 .1M303.4 227l.2 .2M303.4 221.9l.2 .3M303.4 221.9l-.1 1.3"/>
<path d="M303.4 227l-.1 1.3M303.6 228l.8 .1M303.6 223h.8M303.6 223l-.3 .2M303.6 228l-.3 .3M303.6 227.2l.8 .1M303.6 222.2h.8M303.6 222.2v.8M303.6 227.2v.8M304.4 228.1l.2 .3M304.4 223l.2 .3M304.4 222.2v.8"/>
<path d="M304.4 227.3v.8M304.7 222l-.1 1.3M304.7 227l-.1 1.4M304.7 222l-.3 .2M304.7 227l-.3 .3M306.4 229.3h.1M306.4 224.2h.1M306.5 221.2l-.2 3M306.5 226.2l-.2 3.1M306.5 226.3h.1M306.5 221.2h.1M316.2 235.6h-.1"/>
<path d="M316.2 235.6v2.9M316.2 238.5v.1M316.2 238.6h.1M317.9 236.4l.3 .3M317.9 236.4l.1 1.3M318.2 229.8l.1 .4M318.2 229.8h.5M318.2 223.4h.5M318.2 223.4v6.4M318.2 236.7v.8M318.2 237.5l-.2 .2M318.3 223l-.1 .4"/>
<path d="M318.3 230.2l1.4 1.3M318.3 223l.4 .4M318.7 229.8l1.3 1.4M318.7 223.4v6.4M318.7 229.8l-.4 .4M319 236.6l-.8 .1M319 236.6v.9M319 237.5h-.8M319 237.5l.3 .2M319.2 228.8l.1 .4M319.2 228.8h.5M319.2 224.4h.5"/>
<path d="M319.2 224.4v4.4M319.3 236.4h-1.4M319.3 236.4v1.3M319.3 236.4l-.3 .2M319.3 237.7h-1.3M319.3 224l-.1 .4M319.3 229.2l1.4 1.3M319.3 224l.4 .4M319.7 231.5l.3 .2M319.7 221.7l.3 .3M319.7 221.7l-1.4 1.3M319.7 228.8l1.4 1.3"/>
<path d="M319.7 224.4v4.4M319.7 228.8l-.4 .4M320 221.5l-.3 .2M320 231.7h6.5M320 231.2h6.5M320 222h6.5M320 221.5h6.5M320 221.5v.5M320 231.2v.5M320 222l-1.3 1.4M320 231.2l-.3 .3M320.7 230.5l.4 .2"/>
<path d="M320.7 222.7l.4 .3M320.7 222.7l-1.4 1.3M321 235.5l.1 3M321 235.5l-.9-.9h-3l-1 1M321 235.5h.1M321.1 222.5l-.4 .2M321.1 230.1h4.4M321.1 230.7h4.4M321.1 223h4.4M321.1 222.5h4.4M321.1 222.5v.5M321.1 230.1v.6"/>
<path d="M321.1 223l-1.4 1.4M321.1 230.1l-.4 .4M321.1 238.5l-.1 .1M321.1 238.5l-1 1h-2.9l-1-.9M321.1 238.5h.1M321.2 235.6h.1M321.3 235.6v2.9M321.3 238.5v.1M321.3 238.6h.1M323 236.4l.3 .3M323 236.4v1.3M323.3 236.7v.8"/>
<path d="M323.3 237.5l-.3 .2M324.1 236.6l-.8 .1M324.1 236.6v.9M324.1 237.5h-.8M324.1 237.5l.3 .2M324.3 236.4h-1.3M324.3 236.4l.1 1.3M324.3 236.4l-.2 .2M324.4 237.7h-1.4M325.5 222.5l.3 .2M325.5 230.1l.3 .4M325.5 223l1.3 1.4"/>
<path d="M325.5 222.5v.5M325.5 230.1v.6M325.8 230.5l-.3 .2M325.8 222.7l1.4 1.3M325.8 222.7l-.3 .3M326.1 235.5v3M326.1 235.5l-1-.9h-2.9l-1 1M326.1 235.5h.1M326.1 238.5v.1M326.1 238.5l-.9 1h-2.9l-1-.9M326.1 238.5h.1M326.3 235.6h.1"/>
<path d="M326.3 235.6v2.9M326.3 238.5l.1 .1M326.4 238.6h-.1M326.5 221.5l.3 .2M326.5 231.2l.3 .3M326.5 222l1.3 1.4M326.5 221.5v.5M326.5 231.2v.5M326.8 228.8h.5M326.8 224.4h.5M326.8 228.8l.4 .4M326.8 224.4v4.4"/>
<path d="M326.8 228.8l-1.3 1.3M326.8 231.5l-.3 .2M326.8 221.7l1.4 1.3M326.8 221.7l-.3 .3M327.2 224l.1 .4M327.2 224l-.4 .4M327.2 229.2l-1.4 1.3M327.3 228.8l-.1 .4M327.3 224.4v4.4M327.8 229.8h.5M327.8 223.4h.5M327.8 229.8l.4 .4"/>
<path d="M327.8 223.4v6.4M327.8 229.8l-1.3 1.4M328.1 236.4l.3 .3M328.1 236.4v1.3M328.2 223l.1 .4M328.2 223l-.4 .4M328.2 230.2l-1.4 1.3M328.3 229.8l-.1 .4M328.3 223.4v6.4M328.4 236.7v.8M328.4 237.5l-.3 .2M329.2 236.6l-.8 .1"/>
<path d="M329.2 236.6v.9M329.2 237.5h-.8M329.2 237.5l.2 .2M329.4 236.4h-1.3M329.4 236.4v1.3M329.4 236.4l-.2 .2M329.4 237.7h-1.3M331.2 235.5v3M331.2 235.5l-1-.9h-2.9l-1 1M331.2 235.5h.1M331.2 238.5v.1M331.2 238.5l-.9 1h-3l-1-.9"/>
<path d="M331.2 238.5h.1M362 221.8h10.4a.76 .76 0 0 1 .8 .7v4.9l-.4 .6h-10.8l8.7-1.2a1.97 1.97 0 0 0 1.4-1.9 1.97 1.97 0 0 0-1.4-1.8l-8.6-1.1zM375.1 231.5l.5 .1M375.1 231.5v.1M375.1 231.6h.3l.2 .5M375.4 229.5l-.3 .6M375.4 229.5l.2 .3M375.4 229.5l-27.6 .1M375.6 229.1l-.2 .4M375.6 229.1h.1M375.6 229l.1 .3 .4 .2M375.6 229v.1"/>
<path d="M375.6 229h.1M375.6 232.1h.5M375.6 232.1v.7M375.6 232.8l.4 .1M375.6 229.1l.4 .4M375.6 229.8l-.5 .3M375.6 231.6l.5 .5M375.7 229l.3 .4M375.7 229h-.1M376 232.8v.1M376 232.8h-.4M376 229.4h.2"/>
<path d="M376 229.4v.1M376 229.5h.1M376.1 229.5h.1M376.1 232.9v8.5h-249.8v-6.4M376.1 229.5l-.5 .3M376.1 232.1v.7M376.1 232.8h-.1M376.1 232.8l.1 .1M376.2 229.4h.3l-.1 .1M376.2 229.4l-.1 .1M376.4 229.5h-.3M376.4 229.5v2.9"/>
<path d="M376.4 232.4l-.3 .4M376.5 230.1h-1.4M376.5 231.4l-1.4 .1M376.5 232.2h-.9M376.5 232.4l-.1 .4-.4 .1M376.5 232.4h-.1M210.7 240.2h3M210.7 240.2h.1M213.7 240.2h.1M215.8 240.2h3M215.8 240.2h.1M218.8 240.2h.1"/>
<path d="M220.8 240.2h3.1M220.9 240.2h.1M223.9 240.2h.1M4.1 321.2h6.1M546.7 321.2h6.1M138.3 412.6v12.2M278.5 412.6v12.2M418.7 412.6v12.2"/>
<circle cx="207.9" cy="150.9" r="3.6"/>
<circle cx="312.1" cy="140.9" r="3.6"/>
<circle cx="367.1" cy="184" r="1.3"/>
<circle cx="367.1" cy="193.7" r="1.3"/>
<circle cx="207.9" cy="207" r="3.6"/>
<circle cx="309.7" cy="237.1" r="3.6"/>
</g>
<g fill="none" stroke="#000" stroke-width=".25">
<path d="M125.5 97.5v37.2M371.3 99.9l4.8 .8-4.8 .8zM376.1 97.5v37.2M125.5 100.7l4.7-.8v1.6zM125.5 100.7h113.8M262.3 100.7h113.8M312.1 124.2v15.1M377.7 136.3h42.4M416.9 136.3l.8 4.7h-1.6zM416.9 136.3v48.6M109.7 150.9h96.6M207.9 152.5v99.6"/>
<path d="M313.7 140.9h74.6M416.9 192.8v48.6M109.7 207h96.6M309.7 238.7v13.4M311.3 237.1h77M416.1 236.6h1.6l-.8 4.8zM109.7 241.4h15M126.3 243v9.1M377.7 241.4h42.4M302.2 357.1h244.5v55.6h-244.5zM372.1 357.1v55.6M441.9 357.1v55.6"/>
<path d="M372.1 373h174.6M476.8 373v39.7M302.2 388.8h174.6M372.1 396.8h104.7M372.1 404.7h174.6"/>
</g>
<!-- layer: 02___PRT_ALL_AXES -->
<g fill="none" stroke="#000" stroke-width=".51">
<path d="M126.4 176.6a4.1 4.1 0 0 1 2.8-.1 1.2 1.2 0 0 1 .8 1.3 1.2 1.2 0 0 1-1.2 1h-1.7a1.2 1.2 0 0 1-1.2-.8 1.2 1.2 0 0 1 .5-1.4zM126.3 191.1l.8-.3h1.7a1.2 1.2 0 0 1 1.2 1.2 1.2 1.2 0 0 1-1.2 1.2h-1.7a1.2 1.2 0 0 1-1.2-.8 1.2 1.2 0 0 1 .4-1.3z"/>
<circle cx="189.5" cy="153.3" r="1.98"/>
<circle cx="134" cy="180" r="1.3"/>
<circle cx="134" cy="189.7" r="1.3"/>
<circle cx="157.6" cy="196.5" r="1.98"/>
<circle cx="343" cy="187" r="1.98"/>
<circle cx="358.7" cy="188.1" r="1.98"/>
<circle cx="323.3" cy="226.6" r="1.98"/>
</g>
<g font-size="5.2">
<text x="66.7" y="10.7">4</text>
<text x="208.2" y="10.7">3</text>
<text x="350.2" y="10.9">2</text>
<text x="487.3" y="10.8">1</text>
<text x="3" y="56.1">D</text>
<text x="551.4" y="56.3">D</text>
<text x="241.3" y="102.7">4.9337</text>
<text x="314.1" y="122.2" transform="rotate(-90 314.1 122.2)">3.6569</text>
<text x="390.3" y="142.9">1.9776</text>
<text x="88.6" y="152.9">1.7805</text>
<text x="4.2" y="161.5">C</text>
<text x="550.9" y="159.2">C</text>
<text x="407.4" y="190.8">2.0690</text>
<text x="91.8" y="209">.6761</text>
<text x="390.3" y="239.1">.0843</text>
<text x="91.8" y="243.4">.0000</text>
<text x="4.1" y="269.6">B</text>
<text x="128.3" y="269.9" transform="rotate(-90 128.3 269.9)">.0000</text>
<text x="209.9" y="273.1" transform="rotate(-90 209.9 273.1)">1.6061</text>
<text x="311.7" y="273.1" transform="rotate(-90 311.7 273.1)">3.6098</text>
<text x="3" y="373.4">A</text>
<text x="551.3" y="376.4">A</text>
<text x="495.3" y="410.7">SHEET 2 / 3</text>
<text x="64.4" y="422.8">4</text>
<text x="208.4" y="422.1">3</text>
<text x="345.3" y="422.3">2</text>
<text x="485.5" y="422.3">1</text>
</g>
<g font-size="5">
<text x="304.2" y="355">Note: 3D model available at https://github.com/sparkfun/3D_Models</text>
<text x="445.3" y="365.3">PCDUINO</text>
</g>
<g font-size="3.3">
<text x="303.5" y="360.9">Positions of some parts vary</text>
<text x="303.5" y="364.7">a small amount due to pick and</text>
<text x="303.5" y="368.6">place inaccuracy.</text>
<text x="373.3" y="371.6">MATERIAL:</text>
<text x="443.2" y="371.7">MODEL NAME:</text>
<text x="373.4" y="376.7">pcDuino technical layout</text>
<text x="447" y="379.9">PAGE SIZE C</text>
<text x="303.5" y="387.6">NOTES:</text>
<text x="373.3" y="387.5">DESCRIPTION:</text>
<text x="447.5" y="385.6">22 x 17 INCH</text>
<text x="308.2" y="393.2">PROPRIETARY AND CONFIDENTIAL</text>
<text x="373.4" y="395.5">DRAWN BY:</text>
<text x="393.1" y="394.2">Paul Smith</text>
<text x="443.2" y="395.4">SCALE: 1.000</text>
<text x="373.4" y="403.4">DATE:</text>
<text x="386.5" y="402.3">17 April 2013</text>
<text x="443.2" y="403.4">UNITS:</text>
<text x="458.2" y="402.2">Inch</text>
<text x="443.2" y="411.3">REV:</text>
<text x="456.9" y="410.3">1.0</text>
</g>
<text font-size="2.6" x="377.9" y="409.8">CAD APLICATION: Creo Parametric 2.0</text>
<g font-size="2.3">
<text x="310.8" y="397.2">UNLESS RELEASED AS OPEN SOURCE, THE</text>
<text x="310.8" y="399.9">INFORMATION CONTAINED IN THIS DRAWING</text>
<text x="310.8" y="402.5">IS THE SOLE PROPERTY OF SPARKFUN</text>
<text x="310.8" y="405.2">ELECTRONICS. ANY REPRODUCTION IN PART</text>
<text x="310.8" y="407.9">OR AS A WHOLE WITHOUT WRITTEN</text>
<text x="310.8" y="410.5">PERMISSION BY SPARKFUN IS PROHIBITED.</text>
</g>
</svg>
